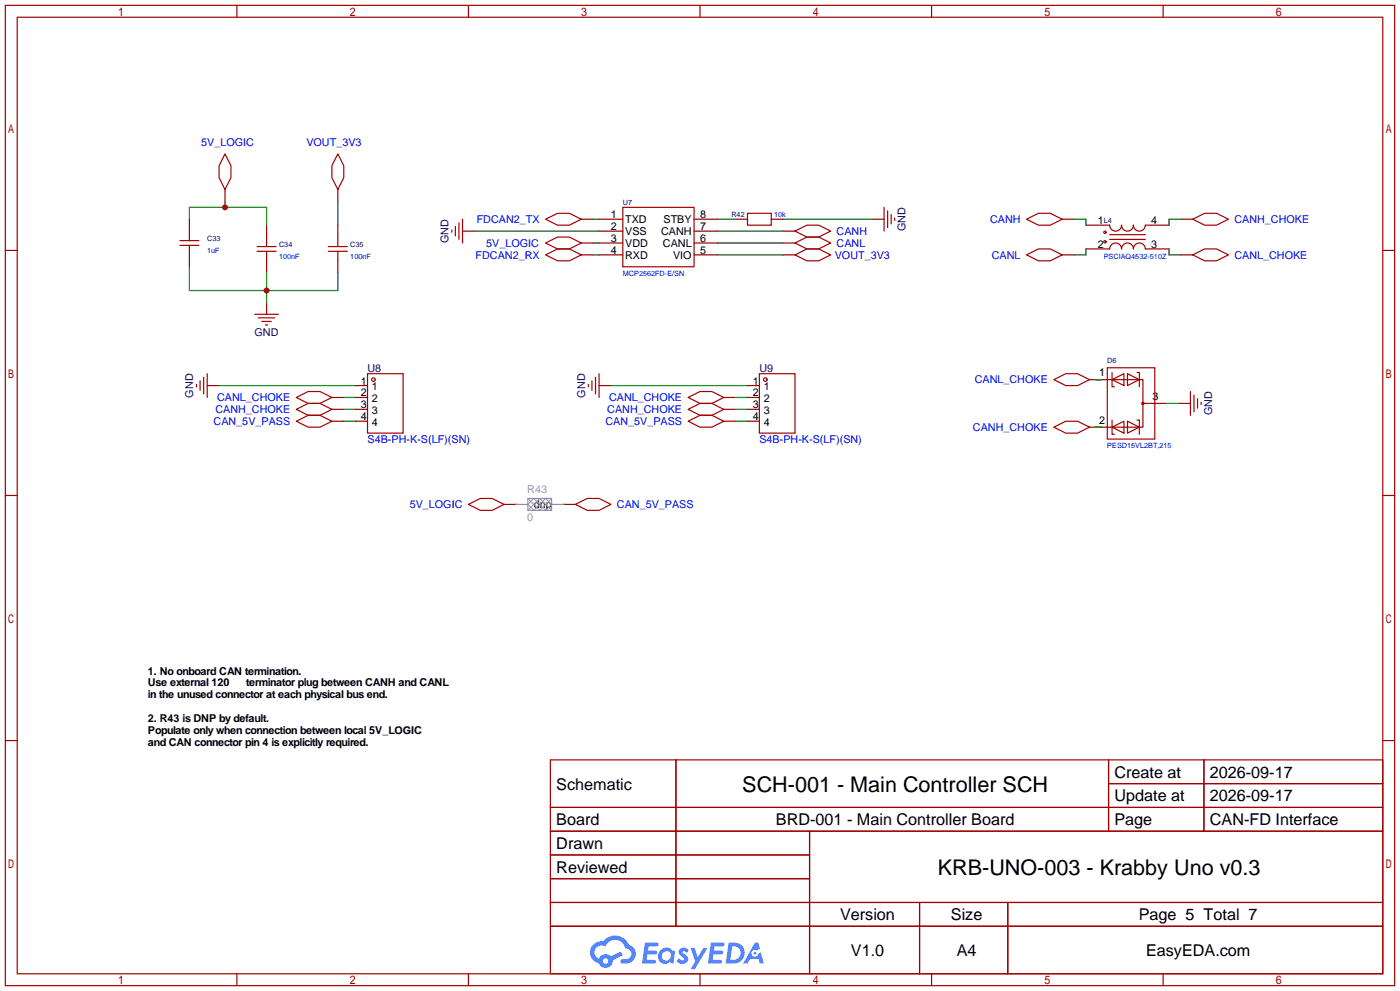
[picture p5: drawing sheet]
<svg xmlns="http://www.w3.org/2000/svg" width="299mm" height="212mm" viewBox="0 0 299 212" stroke-linecap="round" stroke-linejoin="round" font-family="sans-serif">
<g fill="none" stroke="#a10000" stroke-width=".25">
<path d="M1.1 1.1h297.2v209.6h-297.2zM3.7 3.7h292.1v204.5h-292.1zM50.7 1.1v2.6M100.2 1.1v2.6M149.7 1.1v2.6M199.3 1.1v2.6M248.8 1.1v2.6M1.1 53.5h2.6M295.8 53.5h2.5M1.1 105.9h2.6M295.8 105.9h2.5M1.1 158.3h2.6"/>
<path d="M295.8 158.3h2.5M117.7 162.4h178.1v45.8h-178.1zM117.7 172.6h178.1M117.7 177.7h178.1M144.6 162.4v35.6M173.2 177.7v30.5M237.1 162.4v15.3M237.1 167.5h58.7M257.5 162.4v15.3M117.7 182.8h55.5M117.7 192.9h178.1M117.7 187.8h55.5"/>
<path d="M117.7 198h178.1M196.7 192.9v15.3M215.6 192.9v15.3M50.7 208.2v2.5M100.2 208.2v2.5M149.7 208.2v2.5M199.3 208.2v2.5M248.8 208.2v2.5"/>
</g>
<g fill="#5487ff">
<path d="M145.5 202.8a1.3 1.3 0 0 1 1.8 .3l-.4 .6a.54 .54 0 0 0-.9-.2l.1 .2a1.28 1.28 0 0 1 .8 2 1.53 1.53 0 0 1-2.2-.3l.5-.6 .8 .5a.31 .31 0 0 0 .4-.3 .31 .31 0 0 0-.3-.3 1.12 1.12 0 0 1-.6-1.9z"/>
<path d="M147.7 202.7h.9l.7 1.9 1.1-1.9h.9l-2.7 4.5h-.9l1-1.7z"/>
<path d="M138 201.5h1.6a1.31 1.31 0 0 1 1.2 .2 .4 .4 0 0 1-.3 .6h-1.8l-.1 .9h1.6a.4 .4 0 0 1 .4 .4 .4 .4 0 0 1-.4 .4h-1.7l-.2 1.2h1.4a.46 .46 0 0 1 .5 .1 .46 .46 0 0 1 .1 .5l-.3 .2h-2.7z"/>
<path d="M152.1 201.5h1.6a1.32 1.32 0 0 1 1.3 .2 .39 .39 0 0 1-.4 .6h-1.7l-.2 .9h1.7a.4 .4 0 0 1 .3 .4 .4 .4 0 0 1-.4 .4h-1.7l-.2 1.2h1.4a.46 .46 0 0 1 .5 .1 .46 .46 0 0 1 .1 .5l-.3 .2h-2.7z"/>
<path d="M161.5 201.5h.7l.4 1.3-.7 .4a.75 .75 0 0 0-1.1 .3 .75 .75 0 0 0 .5 1 .75 .75 0 0 0 .9-.6l.6-.3 .6 2.4h-.9l-.2-1h-1.9l-.5 1h-.9z"/>
<path d="M155.9 201.5l-.7 4.5h1.5a2.27 2.27 0 0 0 2.6-2.3 2.27 2.27 0 0 0-2.7-2.2zM156.6 202.3a1.5 1.5 0 0 1 1.8 1.5 1.5 1.5 0 0 1-1.9 1.4h-.3z"/>
<path d="M141.3 203.1a1.6 1.6 0 0 0-.3 2.3 1.6 1.6 0 0 0 2.3 .2l.8 .4 .3-2.5-.2-.3h-.4a1.58 1.58 0 0 0-2.5-.1zM141.9 203.6a.98 .98 0 0 1 1.6 .5 .98 .98 0 0 1-1.1 1.2 .94 .94 0 0 1-.8-.6 .94 .94 0 0 1 .3-1.1z"/>
<path d="M126.9 201.9a2.37 2.37 0 0 0 1.2 4 1.54 1.54 0 0 0 1.7 1 1.54 1.54 0 0 0 1.3-1.6l2.1-1.1-.5-.8-2 1.1a1.57 1.57 0 0 0-2.6 .4 1.5 1.5 0 0 1-.8-2.1 1.5 1.5 0 0 1 2.2-.5 2.23 2.23 0 0 1 2.3-1.4 2.23 2.23 0 0 1 2 1.8 1.16 1.16 0 0 1 1.2 1.1 1.16 1.16 0 0 1-1 1.3h-.7a.47 .47 0 0 0-.6 .3 .47 .47 0 0 0 .4 .6 2.17 2.17 0 0 0 2.5-1 2.17 2.17 0 0 0-.3-2.7l-.8-.4a3.2 3.2 0 0 0-5.4-.7l-1.2 .1zM129 205.4a.58 .58 0 0 1 1.1 0 .58 .58 0 0 1-1.1 0z"/>
<circle cx="161.5" cy="203.8" r=".28"/>
</g>
<g fill="none" stroke="#870000" stroke-width=".25">
<path d="M48.1 40.5v2.6M57 48.1v2.6M57 55.8v2.5M72.3 40.5v2.6M72.3 48.1v2.6M72.3 55.8v2.5M98.9 49.4h2.6M124.3 46.9h2.6M124.3 51.9h2.6M124.3 54.5h2.6M157.4 46.9h2.5M165 46.9h2.5"/>
<path d="M167.5 54.5h2.6M186.6 46.9h2.5M57 64.6v2.6"/>
</g>
<g fill="none" stroke="#a10000" stroke-width=".25">
<path d="M48.1 32.9l1.3 2.5v2.6l-1.3 2.5-1.2-2.5v-2.6zM72.3 32.9l1.2 2.5v2.6l-1.2 2.5-1.3-2.5v-2.6zM55 53.7h4.1M55 52.7h4.1M57 50.7v2M57 53.7v2.1M70.2 53.7h4.1M70.2 52.7h4.1M72.3 50.7v2M72.3 53.7v2.1M96.6 49.1v.6M97.4 48.4v2"/>
<path d="M98.2 47.6v3.6M98.9 46.9v5M116.7 46.9l2.6-1.3h2.5l2.5 1.3-2.5 1.2h-2.5zM116.7 51.9l2.6-1.2h2.5l2.5 1.2-2.5 1.3h-2.5zM116.7 54.5l2.6-1.3h2.5l2.5 1.3-2.5 1.3h-2.5zM159.9 45.6h5.1v2.5h-5.1zM170.1 54.5l2.5-1.3h2.5l2.6 1.3-2.6 1.3h-2.5zM189.1 44.3v5.1M189.9 45.1v3.5M190.6 45.8v2.1M191.4 46.6v.5M54.5 67.2h5.1"/>
<path d="M55.2 67.9h3.6M56 68.7h2M56.8 69.5h.5"/>
</g>
<path d="M40.5 57v5.1h31.8v-3.8M57 58.3v6.3M101.5 49.4h26.6M153.5 54.5h14M153.5 46.9h3.9M167.5 46.9h19.1" fill="none" stroke="#008700" stroke-width=".25"/>
<circle cx="57" cy="62.1" r=".63" fill="#c00"/>
<g fill="none" stroke="#870000" stroke-width=".25">
<path d="M167.5 51.9h2.6M167.5 49.4h2.6M227.2 46.9h2.5M227.2 54.5h2.5M252.6 46.9h2.5M252.6 54.5h2.5M44.3 82.4h2.6M71 87.5h2.5M71 85h2.5M71 90h2.5M128.1 82.4h2.6M154.8 87.5h2.6"/>
<path d="M154.8 85h2.6M154.8 90h2.6M233 91.3h3.9M233 81.2h3.9M247 86.2h2.6M252.1 86.2h2.5M107.8 107.8h2.6M120.5 107.8h2.6"/>
</g>
<g fill="none" stroke="#a10000" stroke-width=".25">
<path d="M170.1 51.9l2.5-1.2h2.5l2.6 1.2-2.6 1.3h-2.5zM170.1 49.4l2.5-1.3h2.5l2.6 1.3-2.6 1.3h-2.5zM219.6 46.9l2.5-1.3h2.6l2.5 1.3-2.5 1.2h-2.6zM219.6 54.5l2.5-1.3h2.6l2.5 1.3-2.5 1.3h-2.6zM255.1 46.9l2.6-1.3h2.5l2.6 1.3-2.6 1.2h-2.5zM255.1 54.5l2.6-1.3h2.5l2.6 1.3-2.6 1.3h-2.5zM44.3 79.9v5.1M128.1 79.9v5.1M236.9 78.6h10.1v15.3h-10.1zM237.9 79.6v3.1h.5M241.2 79.9l2.5 1.3-2.5 1.2zM243.2 79.6h.5v3.1"/>
<path d="M42 82.2v.5M42.8 81.4v2M43.6 80.6v3.6M63.4 87.5l2.5-1.3h2.6l2.5 1.3-2.5 1.3h-2.6zM63.4 85l2.5-1.3h2.6l2.5 1.3-2.5 1.2h-2.6zM63.4 90l2.5-1.2h2.6l2.5 1.2-2.5 1.3h-2.6zM125.9 82.2v.5M126.6 81.4v2M127.4 80.6v3.6M147.2 87.5l2.5-1.3h2.6l2.5 1.3-2.5 1.3h-2.6zM147.2 85l2.5-1.3h2.6l2.5 1.3-2.5 1.2h-2.6zM147.2 90l2.5-1.2h2.6l2.5 1.2-2.5 1.3h-2.6z"/>
<path d="M225.4 91.3l2.6-1.3h2.5l2.5 1.3-2.5 1.3h-2.5zM225.4 81.2l2.6-1.3h2.5l2.5 1.3-2.5 1.2h-2.5zM236.9 81.2h7.6v10.1h-7.6M237.9 89.8v3h.5M237.9 91.3l2.5-1.3v2.6zM237.9 81.2l2.5-1.3v2.5zM241.2 90l2.5 1.3-2.5 1.3zM243.2 89.8h.5v3M244.5 86.2h2.5M254.6 83.7v5.1M255.4 84.5v3.5M256.2 85.2v2"/>
<path d="M256.9 86v.5M100.2 107.8l2.5-1.2h2.6l2.5 1.2-2.5 1.3h-2.6zM123.1 107.8l2.5-1.2h2.5l2.6 1.2-2.6 1.3h-2.5z"/>
<circle cx="244.5" cy="86.2" r=".25"/>
</g>
<g fill="none" stroke="#008700" stroke-width=".25">
<path d="M40.5 46.9v-2.6h16.5v3.8M48.1 43.1v1.2M126.9 51.9h1.2M126.9 46.9h1.2M126.9 54.5h1.2M153.5 51.9h14M153.5 49.4h14M229.7 46.9h2.6v1.2M232.3 53.2v1.3h-2.6M46.9 82.4h29.2M73.5 90h2.6M73.5 87.5h2.6"/>
<path d="M73.5 85h2.6M130.7 82.4h29.2M157.4 90h2.5M157.4 87.5h2.5M157.4 85h2.5M234.3 81.2h1.3M234.3 91.3h1.3M249.6 86.2h2.5M110.4 107.8h.1M120.5 107.8h.1"/>
</g>
<circle cx="48.1" cy="44.3" r=".63" fill="#c00"/>
<path d="M72.3 43.1v5M250.1 53.2v1.3h2.5M252.6 46.9h-2.5v1.2" fill="none" stroke="#008700" stroke-width=".25"/>
<path d="M112.9 109.1l2.5-2.5 2.6 2.5M112.9 106.6l2.5 2.5 2.6-2.5M114.2 106.6l-1.3 1.2 1.3 1.3 2.5-2.5 1.3 1.2-1.3 1.3z" fill="none" stroke="#999" stroke-width=".21"/>
<path d="M110.4 107.8h2.5M112.9 106.6h5.1v2.5h-5.1zM118 107.8h2.5" fill="none" stroke="#999" stroke-width=".25"/>
<g fill="none" stroke="#a10000" stroke-width=".25">
<path d="M38.5 51.4h4M38.5 52.5h4M40.5 49.4v2M40.5 52.5v2M133.2 44.3h15.3v12.7h-15.3zM237.4 53.2a1.27 1.27 0 0 1 1.2-1.3 1.27 1.27 0 0 1 1.3 1.3 1.27 1.27 0 0 1 1.3-1.3 1.27 1.27 0 0 1 1.2 1.3 1.27 1.27 0 0 1 1.3-1.3 1.27 1.27 0 0 1 1.3 1.3M237.4 48.1a1.27 1.27 0 0 0 1.2 1.3 1.27 1.27 0 0 0 1.3-1.3 1.27 1.27 0 0 0 1.3 1.3 1.27 1.27 0 0 0 1.2-1.3 1.27 1.27 0 0 0 1.3 1.3 1.27 1.27 0 0 0 1.3-1.3M237.4 51.2h7.6M237.4 50.2h7.6M78.6 79.9h7.6v12.7h-7.6zM162.4 79.9h7.7v12.7h-7.7z"/>
<circle cx="236.3" cy="51.7" r=".25"/>
<circle cx="236.3" cy="49.7" r=".25"/>
<circle cx="79.9" cy="81.2" r=".38"/>
<circle cx="163.7" cy="81.2" r=".38"/>
</g>
<g fill="none" stroke="#870000" stroke-width=".25">
<path d="M40.5 46.9v2.5M40.5 54.5v2.5M128.1 46.9h5.1M128.1 49.4h5.1M128.1 51.9h5.1M128.1 54.5h5.1M148.5 46.9h5M148.5 49.4h5M148.5 51.9h5M148.5 54.5h5M232.3 53.2h5.1M232.3 48.1h5.1"/>
<path d="M245 53.2h5.1M245 48.1h5.1M76.1 82.4h2.5M76.1 85h2.5M76.1 87.5h2.5M76.1 90h2.5M159.9 82.4h2.5M159.9 85h2.5M159.9 87.5h2.5M159.9 90h2.5"/>
</g>
<g font-size="4.6">
<text x="158.8" y="169.4">SCH-001 - Main Controller SCH</text>
<text x="200.6" y="187.1">KRB-UNO-003 - Krabby Uno v0.3</text>
</g>
<g font-size="3.5">
<text x="238.4" y="166.2">Create at</text>
<text x="258.8" y="166.2">2026-09-17</text>
<text x="119" y="168.8">Schematic</text>
<text x="238.4" y="171.3">Update at</text>
<text x="258.8" y="171.3">2026-09-17</text>
<text x="119" y="176.4">Board</text>
<text x="166" y="176.4">BRD-001 - Main Controller Board</text>
<text x="238.4" y="176.4">Page</text>
<text x="258.8" y="176.4">CAN-FD Interface</text>
<text x="119" y="181.5">Drawn</text>
<text x="119" y="186.6">Reviewed</text>
<text x="179.7" y="196.7">Version</text>
<text x="203.4" y="196.7">Size</text>
<text x="243.6" y="196.7">Page 5 Total 7</text>
<text x="182" y="204.3">V1.0</text>
<text x="204.7" y="204.3">A4</text>
<text x="245.1" y="204.3">EasyEDA.com</text>
</g>
<g font-size="2.3" fill="#00f">
<text x="43.1" y="31.2">5V_LOGIC</text>
<text x="65.5" y="31.2">VOUT_3V3</text>
<text x="102" y="47.7">FDCAN2_TX</text>
<text x="211.8" y="47.7">CANH</text>
<text x="264" y="47.7">CANH_CHOKE</text>
<text x="104" y="52.8">5V_LOGIC</text>
<text x="178.9" y="52.8">CANL</text>
<text x="178.9" y="50.2">CANH</text>
<text x="101.7" y="55.3">FDCAN2_RX</text>
<text x="178.6" y="55.3">VOUT_3V3</text>
<text x="212.2" y="55.3">CANL</text>
<text x="264" y="55.3">CANL_CHOKE</text>
<text x="208.5" y="82">CANL_CHOKE</text>
<text x="46.1" y="88.3">CANH_CHOKE</text>
<text x="46.5" y="85.8">CANL_CHOKE</text>
<text x="129.9" y="88.3">CANH_CHOKE</text>
<text x="130.3" y="85.8">CANL_CHOKE</text>
<text x="45.7" y="90.9">CAN_5V_PASS</text>
<text x="78.6" y="94.7">S4B-PH-K-S(LF)(SN)</text>
<text x="129.5" y="90.9">CAN_5V_PASS</text>
<text x="162.4" y="94.7">S4B-PH-K-S(LF)(SN)</text>
<text x="208.1" y="92.1">CANH_CHOKE</text>
<text x="87.6" y="108.6">5V_LOGIC</text>
<text x="132" y="108.6">CAN_5V_PASS</text>
</g>
<g font-size="2.3">
<text x="130.7" y="46.6">1</text>
<text x="133.7" y="47.6">TXD</text>
<text x="141.9" y="47.6">STBY</text>
<text x="149.7" y="46.6">8</text>
<text x="234.8" y="47.9">1</text>
<text x="246.3" y="47.9">4</text>
<text x="130.7" y="49.2">2</text>
<text x="130.7" y="51.7">3</text>
<text x="133.7" y="50.2">VSS</text>
<text x="133.7" y="52.7">VDD</text>
<text x="141.4" y="50.2">CANH</text>
<text x="141.8" y="52.7">CANL</text>
<text x="149.7" y="51.7">6</text>
<text x="149.7" y="49.2">7</text>
<text x="234.8" y="53">2</text>
<text x="246.3" y="53">3</text>
<text x="130.7" y="54.3">4</text>
<text x="133.7" y="55.3">RXD</text>
<text x="144" y="55.3">VIO</text>
<text x="149.7" y="54.3">5</text>
<text x="77.2" y="82.2">1</text>
<text x="79.6" y="83.5">1</text>
<text x="161" y="82.2">1</text>
<text x="163.4" y="83.5">1</text>
<text x="235.1" y="80.4">1</text>
<text x="77.2" y="84.7">2</text>
<text x="77.2" y="87.3">3</text>
<text x="77.2" y="89.8">4</text>
<text x="79.6" y="86">2</text>
<text x="79.6" y="88.5">3</text>
<text x="161" y="84.7">2</text>
<text x="161" y="87.3">3</text>
<text x="161" y="89.8">4</text>
<text x="163.4" y="86">2</text>
<text x="163.4" y="88.5">3</text>
<text x="246.5" y="85.5">3</text>
<text x="79.6" y="91.1">4</text>
<text x="163.4" y="91.1">4</text>
<text x="235.1" y="90.6">2</text>
<text x="114.2" y="108.6">dnp</text>
<text x="31.6" y="144.2">1. No onboard CAN termination.</text>
<text x="31.6" y="146.7">Use external 120</text>
<text x="31.6" y="149.3">in the unused connector at each physical bus end.</text>
<text x="52.7" y="146.7">terminator plug between CANH and CANL</text>
<text x="31.6" y="154.4">2. R43 is DNP by default.</text>
<text x="31.6" y="156.9">Populate only when connection between local 5V_LOGIC</text>
<text x="31.6" y="159.4">and CAN connector pin 4 is explicitly required.</text>
</g>
<g font-size="2.3" fill="#000080">
<text x="95.9" y="52" transform="rotate(-90 95.9 52)">GND</text>
<text x="193.7" y="49.4" transform="rotate(-90 193.7 49.4)">GND</text>
<text x="54.5" y="71.8">GND</text>
<text x="78.6" y="79.4">U8</text>
<text x="162.4" y="79.4">U9</text>
<text x="41.3" y="85" transform="rotate(-90 41.3 85)">GND</text>
<text x="125.1" y="85" transform="rotate(-90 125.1 85)">GND</text>
<text x="259.3" y="88.8" transform="rotate(-90 259.3 88.8)">GND</text>
</g>
<g font-size="2.3" fill="#999">
<text x="112.8" y="105.5">R43</text>
<text x="112.8" y="111.3">0</text>
</g>
<g font-size="1.6" fill="#000080">
<text x="133.2" y="43.9">U7</text>
<text x="156.4" y="46.4">R42</text>
<text x="236.1" y="47.7">L4</text>
<text x="44.3" y="51.5">C33</text>
<text x="59.7" y="52.8">C34</text>
<text x="74.9" y="52.8">C35</text>
<text x="236.9" y="77.5">D6</text>
</g>
<g font-size="1.6" fill="#00f">
<text x="165.6" y="46.4">10k</text>
<text x="44.3" y="54">1uF</text>
<text x="59.7" y="55.3">100nF</text>
<text x="74.9" y="55.3">100nF</text>
<text x="133.2" y="59.1">MCP2562FD-E/SN</text>
<text x="236.1" y="55.3">PSCIAQ4532-510Z</text>
<text x="236.9" y="95.7">PESD15VL2BT,215</text>
</g>
</svg>
